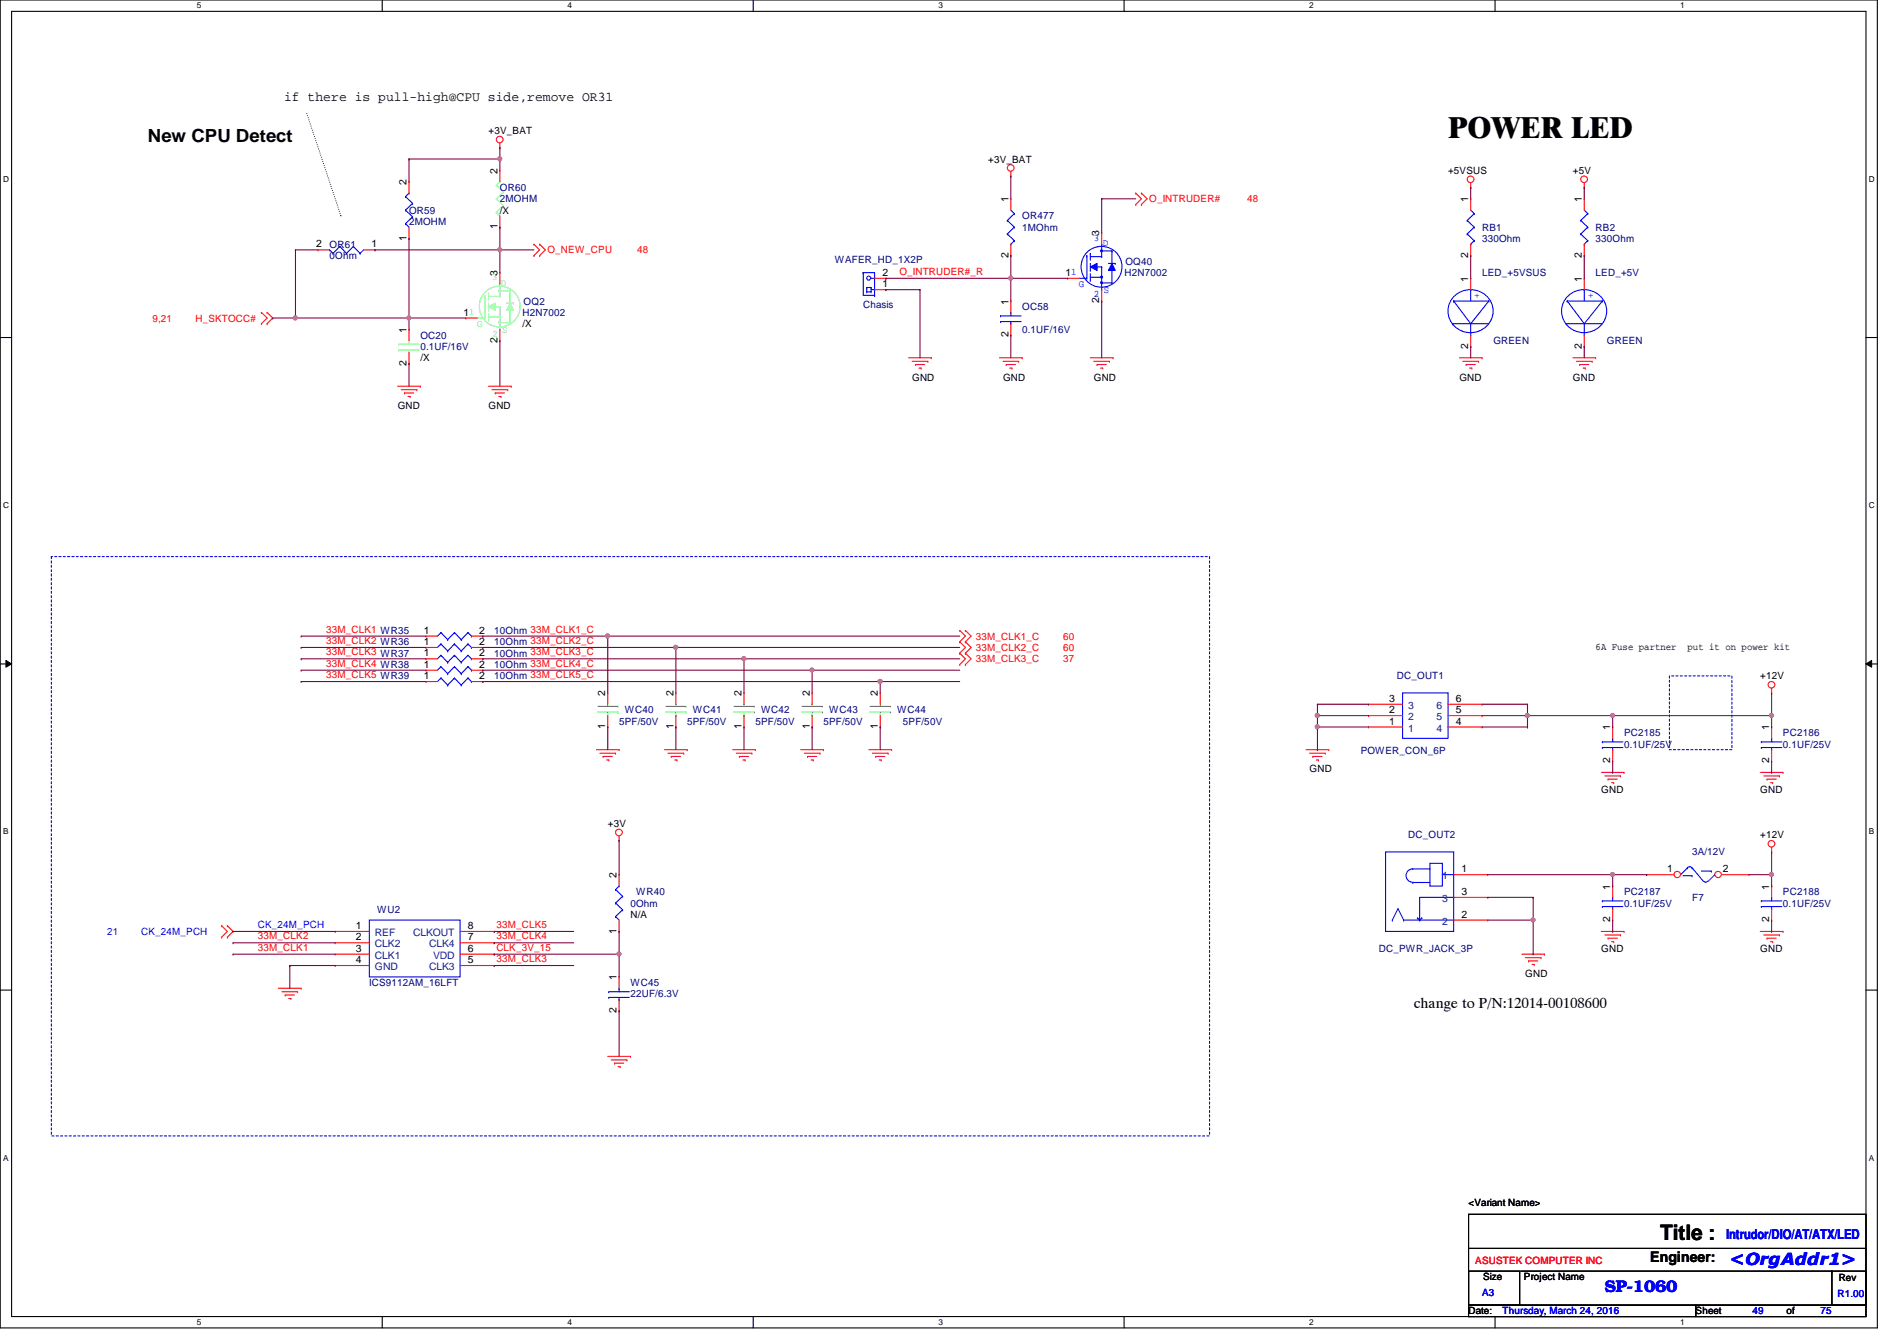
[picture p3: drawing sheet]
<svg xmlns="http://www.w3.org/2000/svg" width="297mm" height="210mm" viewBox="0 0 297 210" stroke-linecap="round" stroke-linejoin="round" font-family="sans-serif">
<path d="M0 0h294v207.9h-294zM1.8 1.8h290.4v204.3h-290.4z" fill="none" stroke="#000" stroke-width=".17"/>
<g fill="#fff">
<path d="M30.8 .2h.7v1.4h-.7z"/>
<path d="M30.8 206.2h.7v1.4h-.7z"/>
</g>
<path d="M59.9 0v1.8M59.9 206.1v1.8" fill="none" stroke="#000" stroke-width=".17"/>
<g fill="#fff">
<path d="M88.9 .2h.6v1.4h-.6z"/>
<path d="M88.9 206.2h.6v1.4h-.6z"/>
</g>
<path d="M117.9 0v1.8M117.9 206.1v1.8" fill="none" stroke="#000" stroke-width=".17"/>
<g fill="#fff">
<path d="M146.9 .2h.7v1.4h-.7z"/>
<path d="M146.9 206.2h.7v1.4h-.7z"/>
</g>
<path d="M176 0v1.8M176 206.1v1.8" fill="none" stroke="#000" stroke-width=".17"/>
<g fill="#fff">
<path d="M205 .2h.7v1.4h-.7z"/>
<path d="M205 206.2h.7v1.4h-.7z"/>
</g>
<path d="M234.1 0v1.8M234.1 206.1v1.8" fill="none" stroke="#000" stroke-width=".17"/>
<g fill="#fff">
<path d="M263.1 .2h.7v1.4h-.7z"/>
<path d="M263.1 206.2h.7v1.4h-.7z"/>
<path d="M.5 27.3h.9v1.4h-.9z"/>
<path d="M292.6 27.3h.9v1.4h-.9z"/>
<path d="M.5 78.4h.9v1.4h-.9z"/>
<path d="M292.6 78.4h.9v1.4h-.9z"/>
</g>
<path d="M0 52.8h1.8M292.2 52.8h1.8" fill="none" stroke="#000" stroke-width=".17"/>
<g fill="#fff">
<path d="M.5 129.5h.8v1.4h-.8z"/>
<path d="M292.6 129.5h.9v1.4h-.9z"/>
</g>
<path d="M0 103.9h1.8M292.2 103.9h1.8" fill="none" stroke="#000" stroke-width=".17"/>
<path d="M.9 103.4l.9 .5-.9 .5zM292.2 103.9l.9-.5v1z" fill="#000"/>
<path d="M.9 103.4l.9 .5-.9 .5zM292.2 103.9l.9-.5v1z" fill="none" stroke="#000" stroke-width=".16"/>
<g fill="#fff">
<path d="M.5 180.5h.8v1.4h-.8z"/>
<path d="M292.6 180.5h.9v1.4h-.9z"/>
</g>
<path d="M0 155h1.8M292.2 155h1.8M230 190.1h62.2v14.2h-62.2zM230 199h8v5.3h-8zM230 195.4h62.2M238.1 199h48.7M286.8 199h5.4v5.3h-5.4zM286.8 199h.1M292.2 195.4h.1M230 204.3h35.5v1.8h-35.5zM265.5 204.3h26.7v1.8h-26.7z" fill="none" stroke="#000" stroke-width=".17"/>
<path d="M48 17.8l5.4 16M53.4 33.8h.1" fill="none" stroke="#000" stroke-width=".17" stroke-dasharray="0 .3"/>
<path d="M8 87.1h181.4v90.7h-181.4zM261.4 105.8h9.8v11.5h-9.8z" fill="none" stroke="#00f" stroke-width=".17" stroke-dasharray=".3 .3"/>
<g fill="none" stroke="#f00" stroke-width=".17">
<path d="M49.8 39.1h.1M49.8 39.1h1.8M56.9 39.1h1.8M58.7 39.1h.1M78.3 23.1h.1M78.3 22.4v.7M83.6 38.2h.1M83.6 38.2l.9 .9-.9 .9M84.5 38.2h.1M84.5 38.2l.9 .9-.9 .9M158.3 27.6h.1M158.3 26.8v.8"/>
<path d="M177.8 32h.1M177.8 30.2h.1M177.8 30.2l.9 .9-.9 .9M178.7 32h.1M178.7 30.2h.1M178.7 30.2l.9 .9-.9 .9M230.3 29.3h.1M230.3 28.6v.7M248.1 29.3h.1M248.1 28.6v.7M40.9 48.9h.1M40.9 50.7h.1"/>
<path d="M40.9 48.9l.9 .9-.9 .9M41.8 50.7h.1M41.8 48.9h.1M41.8 48.9l.9 .9-.9 .9M83.6 40h.1M84.5 40h.1M142.3 56h3.5M142.8 56.6h2.5M143.3 57.1h.1M143.3 57.1h1.5M143.9 57.6h.3M144.2 57.6h.1"/>
<path d="M145.3 56.6h.1M145.8 56h.1M156.5 56h3.6M157.1 56.6h2.4M157.6 57.1h.1M157.6 57.1h1.4M158.1 57.6h.4M158.5 57.6h.1M159.5 56.6h.1M160.1 56h.1M170.7 56h3.6M171.3 56.6h2.4"/>
<path d="M171.8 57.1h.1M171.8 57.1h1.4M172.3 57.6h.4M172.7 57.6h.1M173.7 56.6h.1M174.3 56h.1M228.5 56h3.6M229.1 56.6h2.4M229.6 57.1h.1M229.6 57.1h1.4M230.1 57.6h.4M230.3 43.6h.1"/>
<path d="M230.3 54.2h.1M230.3 43.6v1.7M230.3 52.5v1.7M230.5 57.6h.1M231.5 56.6h.1M232.1 56h.1M246.3 56h3.5M246.8 56.6h2.5M247.4 57.1h.1M247.4 57.1h1.4M247.9 57.6h.3M248.2 57.6h.1"/>
<path d="M249.3 56.6h.1M249.8 56h.1M62.3 60.5h3.5M62.8 61h2.5M63.3 61.5h.1M63.3 61.5h1.5M63.9 62.1h.3M64.2 62.1h.1M65.3 61h.1M65.8 60.5h.1M76.5 60.5h3.5M77 61h2.5"/>
<path d="M77.6 61.5h.1M77.6 61.5h1.4M78.1 62.1h.3M78.4 62.1h.1M79.5 61h.1M80 60.5h.1M66.7 99.6h.1M66.7 99.6h1.8M73.8 99.6h1.8M75.6 99.6h.1M150.3 98.7h.1M150.3 98.7l.9 .9-.9 .9"/>
<path d="M151.2 98.7h.1M151.2 98.7l.9 .9-.9 .9M66.7 106.7h.1M66.7 106.7h1.8M73.8 106.7h1.8M75.6 106.7h.1M93.4 117.3h3.5M93.9 117.9h2.5M94.4 118.4h.1M94.4 118.4h1.5M95 119h.3M95.3 119h.1"/>
<path d="M96.4 117.9h.1M96.9 117.3h.1M104.1 117.3h3.5M104.6 117.9h2.5M105.1 118.4h.1M105.1 118.4h1.4M105.7 119h.3M105.8 113.8h.1M105.8 108.5h.1M105.8 108.5v1.7M105.8 112v1.8M106 119h.1"/>
<path d="M107.1 117.9h.1M107.6 117.3h.1M114.7 117.3h3.6M115.3 117.9h2.4M115.8 118.4h.1M115.8 118.4h1.4M116.3 119h.4M116.7 119h.1M117.7 117.9h.1M118.3 117.3h.1M125.4 117.3h3.5M125.9 117.9h2.5"/>
<path d="M126.4 118.4h.1M126.4 118.4h1.5M127 119h.3M127.3 119h.1M128.4 117.9h.1M128.9 117.3h.1M136.1 117.3h3.5M136.6 117.9h2.5M137.1 118.4h.1M137.1 118.4h1.5M137.7 119h.3M138 119h.1"/>
<path d="M139.1 117.9h.1M139.6 117.3h.1M150.3 102.2h.1M150.3 104h.1M150.3 100.5h.1M150.3 102.2l.9 .9-.9 .9M150.3 100.5l.9 .8-.9 .9M151.2 102.2h.1M151.2 104h.1M151.2 100.5h.1M151.2 102.2l.9 .9-.9 .9M151.2 100.5l.9 .8-.9 .9"/>
<path d="M204.5 117.3h3.6M205.1 117.9h2.4M205.6 118.4h.1M205.6 118.4h1.4M206.1 119h.4M206.5 119h.1M207.5 117.9h.1M208.1 117.3h.1M277.4 108.5h.1M277.4 107.7v.8M96.9 131.6h.1M96.9 130.9v.7"/>
<path d="M250.7 120.9h3.6M251.3 121.5h2.4M251.8 122h.1M251.8 122h1.4M252.3 122.5h.4M252.7 122.5h.1M253.7 121.5h.1M254.3 120.9h.1M275.6 120.9h3.6M276.2 121.5h2.4M276.7 122h.1M276.7 122h1.4"/>
<path d="M277.2 122.5h.4M277.4 133.3h.1M277.4 132.6v.7M277.6 122.5h.1M278.6 121.5h.1M279.2 120.9h.1M34.7 146.7h.1M34.7 144.9h.1M34.7 144.9l.9 .9-.9 .9M35.6 144.9h.1M35.6 146.7h.1M35.6 144.9l.9 .9-.9 .9"/>
<path d="M43.6 154.7h3.6M44.2 155.2h2.4M44.7 155.7h.1M44.7 155.7h1.4M45.2 156.3h.3M45.5 156.3h.1M46.6 155.2h.1M47.2 154.7h.1M238.3 149.4h3.5M238.8 149.9h2.5M239.3 150.4h.1M239.3 150.4h1.5"/>
<path d="M239.9 151h.3M240.2 151h.1M241.3 149.9h.1M241.8 149.4h.1M250.7 145.8h3.6M251.3 146.3h2.4M251.8 146.9h.1M251.8 146.9h1.4M252.3 147.4h.4M252.7 147.4h.1M253.7 146.3h.1M254.3 145.8h.1"/>
<path d="M275.6 145.8h3.6M276.2 146.3h2.4M276.7 146.9h.1M276.7 146.9h1.4M277.2 147.4h.4M277.6 147.4h.1M278.6 146.3h.1M279.2 145.8h.1M95.2 165.4h3.5M95.7 165.9h2.5M96.2 166.4h.1M96.2 166.4h1.5"/>
<path d="M96.8 167h.3M97.1 167h.1M98.2 165.9h.1M98.7 165.4h.1"/>
<circle cx="78.3" cy="21.8" r=".52"/>
<circle cx="158.3" cy="26.3" r=".52"/>
<circle cx="230.3" cy="28.1" r=".52"/>
<circle cx="248.1" cy="28.1" r=".52"/>
<circle cx="277.4" cy="107.2" r=".52"/>
<circle cx="96.9" cy="130.3" r=".52"/>
<circle cx="277.4" cy="132.1" r=".52"/>
</g>
<path d="M104.2 111.5h3.2M104.2 110.6h3.2M105.8 112h.1M105.8 110.2h.1M105.8 110.2v.4M105.8 111.5v.5M107.4 111.5h.1M107.4 110.6h.1" fill="none" stroke="#00ff40" stroke-width=".17"/>
<g fill="none" stroke="#00f" stroke-width=".17">
<path d="M51.6 39.1h.1M51.6 39.1l.6 .6M52.2 39.7h.1M53.2 38.6h.1M53.2 38.6l1.1 1.1M53.2 38.6l-1 1.1M54.3 39.7h.1M55.3 38.6h.1M55.3 38.6l1.1 1.1M55.3 38.6l-1 1.1M56.4 39.7h.1M56.9 39.1l-.5 .6"/>
<path d="M227.5 50.7h.1M227.5 50.7h5.6M227.6 47.1h.1M227.6 47.1h5.5M227.6 47.1l2.7 3.6M227.8 46.3a3.5 3.5 0 0 1 4.3-.5 3.5 3.5 0 0 1 1.4 4.2 3.5 3.5 0 0 1-4.5 1.9 3.5 3.5 0 0 1-2-4.5zM230.3 52.5h.1M230.3 45.3h.1M230.3 45.3v1.8M230.3 50.7v1.8M233.1 47.1h.1M233.1 47.1l-2.8 3.6"/>
<path d="M69 99h.1M69 99l1.1 1.1M69 99l-.5 .6M71.2 99h.1M71.2 99l1 1.1M71.2 99l-1.1 1.1M73.3 99h.1M73.3 99l.5 .6M73.3 99l-1.1 1.1M73.8 99.6h.1M69 106.1h.1M69 106.1l1.1 1.1"/>
<path d="M69 106.1l-.5 .6M70.1 107.2h.1M70.1 100.1h.1M71.2 106.1h.1M71.2 106.1l1 1.1M71.2 106.1l-1.1 1.1M72.2 107.2h.1M72.2 100.1h.1M73.3 106.1h.1M73.3 106.1l.5 .6M73.3 106.1l-1.1 1.1M73.8 106.7h.1"/>
</g>
<g fill="none" stroke="#80ff80" stroke-width=".17">
<path d="M74.7 49.8h1.2M75.9 49.8h.1M75.9 46.2h.1M75.9 46.2v3.6M76.5 48.6h.1M76.5 45.9h.1M76.5 50.1h.1M76.5 45.9v1M76.5 47.5v1.1M76.5 49.1v1M76.5 46.4h1.8M76.5 49.6h1.8"/>
<path d="M76.5 48h1.8M78.3 46.4h.1M78.3 44.4h.1M78.3 49.6h.1M78.3 51.6h.1M78.3 48h.1M78.3 50.5h.1M78.3 44.4v2M78.3 48v3.6M78.3 45.5h1.6M78.3 50.5h1.6M79.3 47.5h1.1"/>
<path d="M79.9 45.5h.1M79.9 50.5h.1M79.9 45.5v5M80.4 47.5h.1"/>
<circle cx="78.2" cy="48" r="3.2"/>
</g>
<path d="M78.1 45.4h.2v.2h-.2z" fill-rule="evenodd" fill="#80ff80"/>
<path d="M78.1 45.4h.2v.2h-.2z" fill="none" stroke="#80ff80" stroke-width=".17"/>
<path d="M78.1 49.5h.2v.2h-.2z" fill-rule="evenodd" fill="#80ff80"/>
<path d="M78.1 49.5h.2v.2h-.2z" fill="none" stroke="#80ff80" stroke-width=".17"/>
<path d="M78.1 50.4h.2v.2h-.2z" fill-rule="evenodd" fill="#80ff80"/>
<path d="M78.1 50.4h.2v.2h-.2z" fill="none" stroke="#80ff80" stroke-width=".17"/>
<path d="M79.9 47.5l.5 1.1h-1.1z" fill-rule="evenodd" fill="#80ff80"/>
<path d="M79.9 47.5l.5 1.1h-1.1z" fill="none" stroke="#80ff80" stroke-width=".17"/>
<path d="M76.5 48l1.1-.5v1.1z" fill-rule="evenodd" fill="#80ff80"/>
<g fill="none" stroke="#80ff80" stroke-width=".17">
<path d="M77.7 29h.1M77.7 33.2h.1M77.7 31.1h.1M77.7 29l1.1 1.1M77.7 33.2l.6 .6M77.7 31.1l1.1 1.1M78.3 28.4h.1M78.3 28.4l-.6 .6M78.8 30.1h.1M78.8 32.2h.1M78.8 30.1l-1.1 1M78.8 32.2l-1.1 1"/>
<path d="M76.5 48l1.1-.5v1.1z"/>
</g>
<g fill="none" stroke="#f00" stroke-width=".17">
<path d="M78.3 35.6h.1M78.3 26.7h.1M78.3 26.7v1.7M78.3 33.8v1.8M158.3 31.1h.1M158.3 31.1v1.8M158.3 38.2v1.8M72.9 49.8h.1M72.9 49.8h1.8M78.3 42.7h.1M78.3 53.3h.1M78.3 42.7v1.7"/>
<path d="M78.3 51.6v1.7M136.9 43.6h1.8M136.9 45.3h1.8M138.7 43.6h.1M138.7 45.3h.1M158.3 47.1h.1M158.3 52.5h.1M158.3 40h.1M158.3 47.1v1.8M158.3 50.7v1.8M66.7 104.9h.1M66.7 103.1h.1"/>
<path d="M66.7 104.9h1.8M66.7 103.1h1.8M73.8 104.9h1.8M73.8 103.1h1.8M75.6 104.9h.1M75.6 103.1h.1M95.2 113.8h.1M95.2 108.5h.1M95.2 108.5v1.7M95.2 112v1.8M127.2 113.8h.1M127.2 108.5h.1"/>
<path d="M127.2 108.5v1.7M127.2 112v1.8M137.8 113.8h.1M137.8 108.5h.1M137.8 108.5v1.7M137.8 112v1.8M227.6 136.9h5.4M233 136.9h.1M252.5 138.7h.1M252.5 138.7v1.8M227.6 144h5.4M227.6 140.5h5.4"/>
<path d="M233 144h.1M233 140.5h.1M252.5 144h.1M252.5 142.2v1.8"/>
</g>
<g fill="none" stroke="#00ff40" stroke-width=".17">
<path d="M93.6 111.5h3.2M93.6 110.6h3.2M95.2 112h.1M95.2 110.2h.1M95.2 110.2v.4M95.2 111.5v.5M96.8 111.5h.1M96.8 110.6h.1M125.6 111.5h3.2M125.6 110.6h3.2M127.2 112h.1M127.2 110.2h.1"/>
<path d="M127.2 110.2v.4M127.2 111.5v.5M128.8 111.5h.1M128.8 110.6h.1M136.2 111.5h3.2M136.2 110.6h3.2M137.8 112h.1M137.8 110.2h.1M137.8 110.2v.4M137.8 111.5v.5M139.4 111.5h.1M139.4 110.6h.1"/>
</g>
<g fill="none" stroke="#00f" stroke-width=".17">
<path d="M157.7 36.6h.1M157.7 34.5h.1M157.7 36.6l1.1 1.1M157.7 34.5l1.1 1.1M158.3 38.2h.1M158.3 32.9l.5 .5M158.8 37.7h.1M158.8 33.4h.1M158.8 35.6h.1M158.8 37.7l-.5 .5M158.8 35.6l-1.1 1M158.8 33.4l-1.1 1.1"/>
<path d="M135.2 42.7h.1M135.2 42.7v3.5h1.7M135.2 42.7h1.7v3.5M135.7 45h.1M135.7 45.7h.1M135.7 45.7h.7M135.7 45h.7M135.7 45v.7M136.4 45.7h.1M136.4 45h.1M136.4 45.3h.5M136.4 45v.7"/>
<path d="M136.4 43.6h.5M136.9 46.2h.1M136.9 45.3h.1M136.9 43.6h.1M156.7 49.4h.1M156.7 50.3h.1M156.7 49.4h3.2M156.7 50.3h3.2M158.3 48.9h.1M158.3 50.7h.1M158.3 48.9v.5M158.3 50.3v.4"/>
<path d="M69 104.4h.1M69 102.6h.1M69 104.4l1.1 1.1M69 104.4l-.5 .5M69 102.6l1.1 1.1M69 102.6l-.5 .5M70.1 105.5h.1M70.1 103.7h.1M71.2 104.4h.1M71.2 102.6h.1M71.2 104.4l1 1.1M71.2 104.4l-1.1 1.1"/>
<path d="M71.2 102.6l1 1.1M71.2 102.6l-1.1 1.1M72.2 105.5h.1M72.2 103.7h.1M73.3 104.4h.1M73.3 102.6h.1M73.3 104.4l.5 .5M73.3 104.4l-1.1 1.1M73.3 102.6l.5 .5M73.3 102.6l-1.1 1.1M73.8 104.9h.1M73.8 103.1h.1"/>
<path d="M217 133.3h10.6v12.5h-10.6zM221.1 136h2.8M221.2 136a1.04 1.04 0 0 0-1 1.1 1.04 1.04 0 0 0 1 1M221.2 138.1h.1M221.2 138.1h2.7M223.9 135.1h1.9v3.6h-1.9zM223.9 136h.1M225.8 136.9h1.8M227.6 136.9h.1M263.5 137.1h1.5M264.2 135.8l.4-.1 .3 .1M264.2 135.8h.1"/>
<path d="M264.2 135.8l-1 1.1M265 135.8h.1M265 137.1h.1M265 135.8l1.7 2.2M266.4 136.4h1.6M266.8 137.9a.34 .34 0 0 0 .6 0M268 136.4h.1M268.5 136.9h.1M268.5 136.9l-1 1.1M218 144h.1M218 144l.9-1.8 .9 1.8M219.8 144h.1"/>
<path d="M219.8 144h7.8M222 143.7h.1M222 143.7l.3 .3M222.3 144h.1M222.6 143.7h.1M222.6 143.7l-.3 .3M227.6 144h.1M227.6 140.5h.1M227.6 140.5h-5.3v3.5M250.9 141h.1M250.9 141.9h.1M250.9 141h3.2"/>
<path d="M250.9 141.9h3.2M252.5 140.5h.1M252.5 142.2h.1M252.5 140.5v.5M252.5 141.9v.3"/>
<circle cx="136" cy="43.5" r=".32"/>
</g>
<circle cx="262.6" cy="136.9" r=".5" fill="#fff"/>
<g fill="none" stroke="#f00" stroke-width=".17">
<path d="M257.8 136.9h.1M257.8 136.9h4.3"/>
<circle cx="262.6" cy="136.9" r=".5"/>
</g>
<circle cx="269" cy="136.9" r=".5" fill="#fff"/>
<g fill="none" stroke="#f00" stroke-width=".17">
<path d="M66.7 101.3h.1M66.7 101.3h1.8M73.8 101.3h1.8M75.6 101.3h.1M116.5 113.8h.1M116.5 108.5h.1M116.5 108.5v1.7M116.5 112v1.8M214.3 113.8h.1M214.3 112h.1M214.3 110.2h.1M214.3 113.8h5.3"/>
<path d="M214.3 112h5.3M214.3 110.2h5.3M226.7 113.8h5.4M226.7 112h5.4M226.7 110.2h5.4M232.1 110.2h.1M232.1 112h.1M232.1 113.8h.1M269.6 136.9h4.3M273.9 136.9h.1"/>
<circle cx="269" cy="136.9" r=".5"/>
</g>
<path d="M114.9 111.5h3.2M114.9 110.6h3.2M116.5 112h.1M116.5 110.2h.1M116.5 110.2v.4M116.5 111.5v.5M118.1 111.5h.1M118.1 110.6h.1" fill="none" stroke="#00ff40" stroke-width=".17"/>
<g fill="none" stroke="#00f" stroke-width=".17">
<path d="M170.7 39.7h.1M170.7 39.7v1M172.5 38.2h.1M172.5 38.2v2M172.5 39.3h1.6M174.1 39.3h.1M174.1 39.3v5M168.9 43.6h1.3M170.2 43.6h.1M170.2 40h.1M170.2 40v3.6M170.7 42.3h.1"/>
<path d="M170.7 43.9h.1M170.7 41.2v1.1M170.7 42.8v1.1M170.7 40.2h1.8M170.7 43.4h1.8M170.7 41.8h1.8M172.5 40.2h.1M172.5 43.4h.1M172.5 45.3h.1M172.5 41.8h.1M172.5 44.3h.1M172.5 41.8v3.5"/>
<path d="M172.5 44.3h1.6M173.6 41.2h1M174.1 44.3h.1M174.6 41.2h.1M69 100.8h.1M69 100.8l1.1 1.1M69 100.8l-.5 .5M70.1 101.9h.1M71.2 100.8h.1M71.2 100.8l1 1.1M71.2 100.8l-1.1 1.1M72.2 101.9h.1"/>
<path d="M73.3 100.8h.1M73.3 100.8l.5 .5M73.3 100.8l-1.1 1.1M73.8 101.3h.1M219.6 108.5h7.1v7.1h-7.1z"/>
<circle cx="172.5" cy="41.8" r="3.2"/>
</g>
<path d="M172.4 39.1h.2v.3h-.2z" fill-rule="evenodd" fill="#00f"/>
<path d="M172.4 39.1h.2v.3h-.2z" fill="none" stroke="#00f" stroke-width=".17"/>
<path d="M172.4 43.3h.2v.2h-.2z" fill-rule="evenodd" fill="#00f"/>
<path d="M172.4 43.3h.2v.2h-.2z" fill="none" stroke="#00f" stroke-width=".17"/>
<path d="M172.4 44.1h.2v.3h-.2z" fill-rule="evenodd" fill="#00f"/>
<path d="M172.4 44.1h.2v.3h-.2z" fill="none" stroke="#00f" stroke-width=".17"/>
<path d="M174.1 41.2l.5 1.1h-1z" fill-rule="evenodd" fill="#00f"/>
<path d="M174.1 41.2l.5 1.1h-1z" fill="none" stroke="#00f" stroke-width=".17"/>
<path d="M170.7 41.8l1.1-.6v1.1z" fill-rule="evenodd" fill="#00f"/>
<g fill="none" stroke="#00f" stroke-width=".17">
<path d="M63.5 30.8h.1M63.5 35h.1M63.5 32.9h.1M63.5 30.8l1.1 1M63.5 35l.5 .6M63.5 32.9l1.1 1.1M64 30.2h.1M64 30.2l-.5 .6M64.6 31.8h.1M64.6 34h.1M64.6 31.8l-1.1 1.1M64.6 34l-1.1 1"/>
<path d="M229.7 36.6h.1M229.7 34.5h.1M229.7 36.6l1.1 1.1M229.7 34.5l1.1 1.1M230.3 38.2h.1M230.3 32.9l.5 .5M230.8 37.7h.1M230.8 33.4h.1M230.8 35.6h.1M230.8 37.7l-.5 .5M230.8 35.6l-1.1 1M230.8 33.4l-1.1 1.1"/>
<path d="M247.5 36.6h.1M247.5 34.5h.1M247.5 36.6l1.1 1.1M247.5 34.5l1.1 1.1M248.1 38.2h.1M248.1 32.9l.5 .5M248.6 37.7h.1M248.6 33.4h.1M248.6 35.6h.1M248.6 37.7l-.5 .5M248.6 35.6l-1.1 1M248.6 33.4l-1.1 1.1"/>
<path d="M170.7 41.8l1.1-.6v1.1zM245.2 50.7h.1M245.2 50.7h5.7M245.4 47.1h.1M245.4 47.1h5.5M245.4 47.1l2.7 3.6M245.5 46.3a3.5 3.5 0 0 1 4.4-.5 3.5 3.5 0 0 1 1.4 4.2 3.5 3.5 0 0 1-4.5 1.9 3.5 3.5 0 0 1-2-4.5zM248.1 52.5h.1M248.1 45.3h.1M248.1 45.3v1.8M248.1 50.7v1.8M250.9 47.1h.1"/>
<path d="M250.9 47.1l-2.8 3.6M250.9 116.1h.1M250.9 117h.1M250.9 116.1h3.2M250.9 117h3.2M252.5 115.6h.1M252.5 117.3h.1M252.5 115.6v.5M252.5 117v.3M275.8 116.1h.1M275.8 117h.1M275.8 116.1h3.2"/>
<path d="M275.8 117h3.2M277.4 115.6h.1M277.4 117.3h.1M277.4 115.6v.5M277.4 117v.3M96.4 139.2h.1M96.4 139.2l1.1 1.1M96.9 138.7h.1M96.9 138.7l-.5 .5M57.8 144h14.2v8.9h-14.2zM95.3 155.2h.1M95.3 156.1h.1"/>
<path d="M95.3 155.2h3.2M95.3 156.1h3.2M96.4 143.5h.1M96.4 141.4h.1M96.4 143.5l.5 .5M96.4 141.4l1.1 1M96.9 154.7h.1M96.9 156.5h.1M96.9 154.7v.5M96.9 156.1v.4M97.5 140.3h.1M97.5 142.4h.1"/>
<path d="M97.5 140.3l-1.1 1.1M97.5 142.4l-1.1 1.1M275.8 141h.1M275.8 141.9h.1M275.8 141h3.2M275.8 141.9h3.2M277.4 140.5h.1M277.4 142.2h.1M277.4 140.5v.5M277.4 141.9v.3"/>
</g>
<g fill="none" stroke="#f00" stroke-width=".17">
<path d="M64 37.3h.1M64 28.4h.1M64 28.4v1.8M64 35.6v1.7M172.5 36.4h.1M172.5 36.4v1.8M230.3 31.1h.1M230.3 31.1v1.8M230.3 38.2v1.8M248.1 31.1h.1M248.1 31.1v1.8M248.1 38.2v1.8"/>
<path d="M64 51.6h.1M64 56.9h.1M64 51.6v1.7M64 55.1v1.8M167.2 43.6h.1M167.2 43.6h1.7M172.5 47.1h.1M172.5 45.3v1.8M230.3 40h.1M248.1 40h.1M248.1 43.6h.1M248.1 54.2h.1"/>
<path d="M248.1 43.6v1.7M248.1 52.5v1.7M252.5 113.8h.1M252.5 119.1h.1M252.5 113.8v1.8M252.5 117.3v1.8M277.4 113.8h.1M277.4 119.1h.1M277.4 113.8v1.8M277.4 117.3v1.8M96.9 136.9h.1M96.9 136.9v1.8"/>
<path d="M277.4 138.7h.1M277.4 138.7v1.8M52.5 145.8h.1M52.5 147.6h.1M52.5 149.4h.1M52.5 151.1h.1M52.5 145.8h5.3M52.5 147.6h5.3M52.5 149.4h5.3M52.5 151.1h5.3M72 145.8h5.4M72 147.6h5.4"/>
<path d="M72 149.4h5.4M72 151.1h5.4M77.4 145.8h.1M77.4 147.6h.1M77.4 149.4h.1M77.4 151.1h.1M96.9 145.8h.1M96.9 152.9h.1M96.9 158.2h.1M96.9 144v1.8M96.9 152.9v1.8M96.9 156.5v1.7"/>
<path d="M277.4 144h.1M277.4 142.2v1.8"/>
</g>
<path d="M62.4 53.9h.1M62.4 54.8h.1M62.4 53.9h3.3M62.4 54.8h3.3M64 53.3h.1M64 55.1h.1M64 53.3v.6M64 54.8v.3" fill="none" stroke="#80ff80" stroke-width=".17"/>
<g fill="none" stroke="#800040" stroke-width=".17">
<path d="M64 24.9h.1M64 24.9h14.3M78.3 35.6h.1M78.3 39.1h.1M78.3 35.6v7.1M78.3 39.1h5.3M64 56.9h.1M64 49.8h.1M64 49.8v1.8M64 56.9v3.6M64 49.8h8.9M78.3 53.3h.1"/>
<path d="M78.3 53.3v7.2"/>
</g>
<circle cx="78.2" cy="24.9" r=".32" fill="#f0f"/>
<circle cx="78.2" cy="24.9" r=".32" fill="none" stroke="#f0f" stroke-width=".17"/>
<path d="M58.7 39.1h.1M58.7 39.1h19.6M64 24.9h.1M64 24.9v3.5M78.3 23.1h.1M78.3 23.1v1.8M46.3 49.8h.1M46.3 49.8h17.7" fill="none" stroke="#800040" stroke-width=".17"/>
<circle cx="78.2" cy="39.1" r=".32" fill="#f0f"/>
<circle cx="78.2" cy="39.1" r=".32" fill="none" stroke="#f0f" stroke-width=".17"/>
<path d="M46.3 39.1h.1M46.3 39.1h3.5M46.3 39.1v10.7M78.3 24.9h.1M78.3 24.9v1.8" fill="none" stroke="#800040" stroke-width=".17"/>
<circle cx="46.2" cy="49.8" r=".32" fill="#f0f"/>
<circle cx="46.2" cy="49.8" r=".32" fill="none" stroke="#f0f" stroke-width=".17"/>
<path d="M64 37.3h.1M64 37.3v12.5" fill="none" stroke="#800040" stroke-width=".17"/>
<circle cx="64" cy="49.8" r=".32" fill="#f0f"/>
<circle cx="64" cy="49.8" r=".32" fill="none" stroke="#f0f" stroke-width=".17"/>
<g fill="none" stroke="#800040" stroke-width=".17">
<path d="M230.3 29.3h.1M230.3 29.3v1.8M248.1 29.3h.1M248.1 29.3v1.8M42.7 49.8h.1M42.7 49.8h3.6M230.3 40h.1M230.3 54.2h.1M230.3 40v3.6M230.3 54.2v1.8M248.1 40h.1M248.1 54.2h.1"/>
<path d="M248.1 40v3.6M248.1 54.2v1.8M36.5 149.4h.1M36.5 147.6h.1M36.5 149.4h16M36.5 147.6h16M45.4 151.1h.1M45.4 151.1h7.1M77.4 149.4h.1M77.4 149.4h19.5"/>
</g>
<circle cx="96.9" cy="149.3" r=".32" fill="#f0f"/>
<circle cx="96.9" cy="149.3" r=".32" fill="none" stroke="#f0f" stroke-width=".17"/>
<g fill="none" stroke="#800040" stroke-width=".17">
<path d="M47.2 104.9h.1M47.2 103.1h.1M47.2 104.9h19.5M47.2 103.1h19.5M75.6 104.9h.1M75.6 104.9h74.7M127.2 104.9h.1M127.2 104.9v3.6M77.4 151.1h.1M77.4 145.8h.1M77.4 147.6h.1M77.4 151.1h12.4"/>
<path d="M77.4 145.8h12.4M77.4 147.6h12.4"/>
</g>
<circle cx="127.1" cy="104.9" r=".32" fill="#f0f"/>
<circle cx="127.1" cy="104.9" r=".32" fill="none" stroke="#f0f" stroke-width=".17"/>
<g fill="none" stroke="#800040" stroke-width=".17">
<path d="M75.6 106.7h.1M75.6 106.7h74.7M127.2 113.8h.1M127.2 113.8v3.5M137.8 106.7h.1M137.8 106.7v1.8M96.9 131.6h.1M96.9 131.6v5.3M96.9 158.2h.1M96.9 149.4h.1M96.9 145.8h.1M96.9 145.8v7.1"/>
<path d="M96.9 158.2v7.2"/>
</g>
<circle cx="137.8" cy="106.7" r=".32" fill="#f0f"/>
<circle cx="137.8" cy="106.7" r=".32" fill="none" stroke="#f0f" stroke-width=".17"/>
<path d="M47.2 106.7h.1M47.2 106.7h19.5M116.5 103.1h.1M116.5 103.1v5.4" fill="none" stroke="#800040" stroke-width=".17"/>
<circle cx="116.5" cy="103.1" r=".32" fill="#f0f"/>
<circle cx="116.5" cy="103.1" r=".32" fill="none" stroke="#f0f" stroke-width=".17"/>
<path d="M95.2 99.6h.1M95.2 99.6v8.9M105.8 101.3h.1M105.8 101.3h44.5" fill="none" stroke="#800040" stroke-width=".17"/>
<circle cx="105.8" cy="101.3" r=".32" fill="#f0f"/>
<circle cx="105.8" cy="101.3" r=".32" fill="none" stroke="#f0f" stroke-width=".17"/>
<path d="M95.2 99.6h.1M95.2 99.6h55.1M95.2 113.8h.1M95.2 113.8v3.5M105.8 113.8h.1M105.8 101.3h.1M105.8 101.3v7.2M105.8 113.8v3.5M116.5 103.1h.1M116.5 113.8h.1M116.5 103.1h33.8M116.5 113.8v3.5" fill="none" stroke="#800040" stroke-width=".17"/>
<circle cx="95.1" cy="99.5" r=".32" fill="#f0f"/>
<circle cx="95.1" cy="99.5" r=".32" fill="none" stroke="#f0f" stroke-width=".17"/>
<g fill="none" stroke="#800040" stroke-width=".17">
<path d="M47.2 99.6h.1M47.2 99.6h19.5M75.6 99.6h.1M75.6 99.6h19.6M47.2 101.3h.1M47.2 101.3h19.5M75.6 101.3h.1M75.6 103.1h.1M75.6 101.3h30.2M75.6 103.1h40.9M137.8 113.8h.1M137.8 113.8v3.5"/>
<path d="M206.3 113.8h.1M206.3 112v1.8M252.5 119.1v1.8M252.5 120.9h.1M36.5 145.8h.1M36.5 145.8h16M45.4 151.1h.1M45.4 151.1v3.6"/>
</g>
<circle cx="206.3" cy="112" r=".32" fill="#f0f"/>
<circle cx="206.3" cy="112" r=".32" fill="none" stroke="#f0f" stroke-width=".17"/>
<circle cx="206.3" cy="113.8" r=".32" fill="#f0f"/>
<circle cx="206.3" cy="113.8" r=".32" fill="none" stroke="#f0f" stroke-width=".17"/>
<g fill="none" stroke="#800040" stroke-width=".17">
<path d="M206.3 112h.1M206.3 112h8M232.1 112h7.1M239.2 112h.1M277.4 112h.1M277.4 108.5v3.5M277.4 119.1v1.8M273.9 136.9h3.5M277.4 120.9h.1M277.4 136.9h.1M277.4 133.3v3.6M277.4 145.8h.1"/>
<path d="M277.4 144v1.8"/>
</g>
<circle cx="277.4" cy="136.9" r=".32" fill="#f0f"/>
<circle cx="277.4" cy="136.9" r=".32" fill="none" stroke="#f0f" stroke-width=".17"/>
<g fill="none" stroke="#800040" stroke-width=".17">
<path d="M232.1 110.2h7.1M239.2 110.2h.1M239.2 113.8h.1M252.5 113.8h.1M252.5 112h.1M252.5 112v1.8M252.5 112h-13.3v1.8M252.5 138.7h.1M257.8 136.9h.1M257.8 136.9h-5.3v1.8M277.4 138.7h.1M277.4 136.9v1.8"/>
<path d="M252.5 145.8h.1M252.5 144v1.8"/>
</g>
<circle cx="239.2" cy="112" r=".32" fill="#f0f"/>
<circle cx="239.2" cy="112" r=".32" fill="none" stroke="#f0f" stroke-width=".17"/>
<path d="M138.7 45.3h.1M138.7 43.6h.1M138.7 45.3h5.4M138.7 43.6h19.6" fill="none" stroke="#800040" stroke-width=".17"/>
<circle cx="158.3" cy="43.5" r=".32" fill="#f0f"/>
<circle cx="158.3" cy="43.5" r=".32" fill="none" stroke="#f0f" stroke-width=".17"/>
<g fill="none" stroke="#800040" stroke-width=".17">
<path d="M158.3 27.6h.1M158.3 27.6v3.5M172.5 31.1h.1M172.5 31.1v5.3M172.5 31.1h5.3M144.1 45.3h.1M144.1 45.3v10.7M158.3 43.6h.1M158.3 52.5h.1M158.3 40h.1M158.3 43.6h8.9M158.3 40v7.1"/>
<path d="M158.3 52.5v3.5M172.5 47.1h.1M172.5 47.1v8.9M206.3 110.2h.1M206.3 112h.1M206.3 113.8h.1M206.3 117.3h.1M206.3 113.8h8M206.3 110.2h8M206.3 110.2v1.8M206.3 113.8v3.5M232.1 113.8h7.1"/>
<path d="M239.2 110.2h.1M239.2 113.8h.1M239.2 110.2v1.8M233 136.9h19.5M252.5 136.9h.1"/>
</g>
<circle cx="252.5" cy="136.9" r=".32" fill="#f0f"/>
<circle cx="252.5" cy="136.9" r=".32" fill="none" stroke="#f0f" stroke-width=".17"/>
<path d="M252.5 112h24.9M277.4 112h.1M233 140.5h7.1M240.1 140.5h.1M240.1 144h.1M240.1 140.5v3.5" fill="none" stroke="#800040" stroke-width=".17"/>
<circle cx="252.5" cy="112" r=".32" fill="#f0f"/>
<circle cx="252.5" cy="112" r=".32" fill="none" stroke="#f0f" stroke-width=".17"/>
<circle cx="277.4" cy="112" r=".32" fill="#f0f"/>
<circle cx="277.4" cy="112" r=".32" fill="none" stroke="#f0f" stroke-width=".17"/>
<path d="M277.4 113.8h.1M277.4 112v1.8M233 144h7.1M240.1 144h.1M240.1 149.4h.1M240.1 144v5.4" fill="none" stroke="#800040" stroke-width=".17"/>
<circle cx="240" cy="144" r=".32" fill="#f0f"/>
<circle cx="240" cy="144" r=".32" fill="none" stroke="#f0f" stroke-width=".17"/>
<circle cx="78.2" cy="24.9" r=".32" fill="#f0f"/>
<circle cx="78.2" cy="24.9" r=".32" fill="none" stroke="#f0f" stroke-width=".17"/>
<circle cx="78.2" cy="39.1" r=".32" fill="#f0f"/>
<circle cx="78.2" cy="39.1" r=".32" fill="none" stroke="#f0f" stroke-width=".17"/>
<circle cx="46.2" cy="49.8" r=".32" fill="#f0f"/>
<circle cx="46.2" cy="49.8" r=".32" fill="none" stroke="#f0f" stroke-width=".17"/>
<circle cx="64" cy="49.8" r=".32" fill="#f0f"/>
<circle cx="64" cy="49.8" r=".32" fill="none" stroke="#f0f" stroke-width=".17"/>
<circle cx="96.9" cy="149.3" r=".32" fill="#f0f"/>
<circle cx="96.9" cy="149.3" r=".32" fill="none" stroke="#f0f" stroke-width=".17"/>
<circle cx="127.1" cy="104.9" r=".32" fill="#f0f"/>
<circle cx="127.1" cy="104.9" r=".32" fill="none" stroke="#f0f" stroke-width=".17"/>
<circle cx="137.8" cy="106.7" r=".32" fill="#f0f"/>
<circle cx="137.8" cy="106.7" r=".32" fill="none" stroke="#f0f" stroke-width=".17"/>
<circle cx="116.5" cy="103.1" r=".32" fill="#f0f"/>
<circle cx="116.5" cy="103.1" r=".32" fill="none" stroke="#f0f" stroke-width=".17"/>
<circle cx="105.8" cy="101.3" r=".32" fill="#f0f"/>
<circle cx="105.8" cy="101.3" r=".32" fill="none" stroke="#f0f" stroke-width=".17"/>
<circle cx="95.1" cy="99.5" r=".32" fill="#f0f"/>
<circle cx="95.1" cy="99.5" r=".32" fill="none" stroke="#f0f" stroke-width=".17"/>
<circle cx="206.3" cy="112" r=".32" fill="#f0f"/>
<circle cx="206.3" cy="112" r=".32" fill="none" stroke="#f0f" stroke-width=".17"/>
<circle cx="206.3" cy="113.8" r=".32" fill="#f0f"/>
<circle cx="206.3" cy="113.8" r=".32" fill="none" stroke="#f0f" stroke-width=".17"/>
<circle cx="277.4" cy="136.9" r=".32" fill="#f0f"/>
<circle cx="277.4" cy="136.9" r=".32" fill="none" stroke="#f0f" stroke-width=".17"/>
<circle cx="239.2" cy="112" r=".32" fill="#f0f"/>
<circle cx="239.2" cy="112" r=".32" fill="none" stroke="#f0f" stroke-width=".17"/>
<circle cx="158.3" cy="43.5" r=".32" fill="#f0f"/>
<circle cx="158.3" cy="43.5" r=".32" fill="none" stroke="#f0f" stroke-width=".17"/>
<circle cx="252.5" cy="136.9" r=".32" fill="#f0f"/>
<circle cx="252.5" cy="136.9" r=".32" fill="none" stroke="#f0f" stroke-width=".17"/>
<circle cx="252.5" cy="112" r=".32" fill="#f0f"/>
<circle cx="252.5" cy="112" r=".32" fill="none" stroke="#f0f" stroke-width=".17"/>
<circle cx="277.4" cy="112" r=".32" fill="#f0f"/>
<circle cx="277.4" cy="112" r=".32" fill="none" stroke="#f0f" stroke-width=".17"/>
<circle cx="240" cy="144" r=".32" fill="#f0f"/>
<circle cx="240" cy="144" r=".32" fill="none" stroke="#f0f" stroke-width=".17"/>
<text font-size="4.8" x="226.7" y="21.5">POWER LED</text>
<text font-size="3.3" x="260" y="194.1">Title :</text>
<text font-size="2.8" x="23.2" y="22.2">New CPU Detect</text>
<g font-size="2.6" fill="#00f">
<text x="251.3" y="202.3">SP-1060</text>
<text x="270.8" y="198">&lt;OrgAddr1&gt;</text>
</g>
<g font-size="2.3">
<text x="221.4" y="157.8">change to P/N:12014-00108600</text>
<text x="258.4" y="197.5">Engineer:</text>
</g>
<text font-size="2.1" x="44.5" y="15.9">if there is pull-high@CPU side,remove OR31</text>
<text font-size="2.1" fill="#00f" x="270.3" y="194">Intrudor/DIO/AT/ATX/LED</text>
<g font-size="1.6">
<text x="76.5" y="21">+3V_BAT</text>
<text x="63.7" y="29" transform="rotate(-90 63.7 29)">2</text>
<text x="77.9" y="27.2" transform="rotate(-90 77.9 27.2)">2</text>
<text x="154.7" y="25.4">+3V_BAT</text>
<text x="226.7" y="27.2">+5VSUS</text>
<text x="246.3" y="27.2">+5V</text>
<text x="77.9" y="35.9" transform="rotate(-90 77.9 35.9)">1</text>
<text x="78.3" y="33.4">/X</text>
<text x="157.9" y="31.7" transform="rotate(-90 157.9 31.7)">1</text>
<text x="229.9" y="31.7" transform="rotate(-90 229.9 31.7)">1</text>
<text x="247.7" y="31.7" transform="rotate(-90 247.7 31.7)">1</text>
<text x="49.5" y="38.7">2</text>
<text x="58.2" y="38.7">1</text>
<text x="63.7" y="37.7" transform="rotate(-90 63.7 37.7)">1</text>
<text x="157.9" y="40.3" transform="rotate(-90 157.9 40.3)">2</text>
<text x="172.1" y="37" transform="rotate(-90 172.1 37)">3</text>
<text x="229.9" y="40.3" transform="rotate(-90 229.9 40.3)">2</text>
<text x="247.7" y="40.3" transform="rotate(-90 247.7 40.3)">2</text>
<text x="77.9" y="43.2" transform="rotate(-90 77.9 43.2)">3</text>
<text x="138.2" y="43.2">2</text>
<text x="138.2" y="45">1</text>
<text x="157.9" y="47.7" transform="rotate(-90 157.9 47.7)">1</text>
<text x="166.8" y="43.2">11</text>
<text x="172.1" y="47.5" transform="rotate(-90 172.1 47.5)">2</text>
<text x="229.9" y="44.1" transform="rotate(-90 229.9 44.1)">1</text>
<text x="247.7" y="44.1" transform="rotate(-90 247.7 44.1)">1</text>
<text x="63.7" y="52.1" transform="rotate(-90 63.7 52.1)">1</text>
<text x="72.6" y="49.4">11</text>
<text x="77.9" y="53.7" transform="rotate(-90 77.9 53.7)">2</text>
<text x="81.8" y="51.2">/X</text>
<text x="157.9" y="52.8" transform="rotate(-90 157.9 52.8)">2</text>
<text x="63.7" y="57.2" transform="rotate(-90 63.7 57.2)">2</text>
<text x="65.8" y="56.6">/X</text>
<text x="142.8" y="59.6">GND</text>
<text x="157.1" y="59.6">GND</text>
<text x="171.3" y="59.6">GND</text>
<text x="228.5" y="59.6">GND</text>
<text x="229.9" y="54.6" transform="rotate(-90 229.9 54.6)">2</text>
<text x="246.3" y="59.6">GND</text>
<text x="247.7" y="54.6" transform="rotate(-90 247.7 54.6)">2</text>
<text x="62.3" y="64">GND</text>
<text x="76.5" y="64">GND</text>
<text x="66.4" y="99.2">1</text>
<text x="66.4" y="101">1</text>
<text x="75.1" y="99.2">2</text>
<text x="75.1" y="101">2</text>
<text x="249.8" y="101.7">6A Fuse partner</text>
<text x="264.2" y="101.7">put it on power kit</text>
<text x="66.4" y="106.3">1</text>
<text x="66.4" y="104.5">1</text>
<text x="66.4" y="102.7">1</text>
<text x="75.1" y="106.3">2</text>
<text x="75.1" y="104.5">2</text>
<text x="75.1" y="102.7">2</text>
<text x="275.6" y="106.3">+12V</text>
<text x="94.8" y="109" transform="rotate(-90 94.8 109)">2</text>
<text x="105.4" y="109" transform="rotate(-90 105.4 109)">2</text>
<text x="116.1" y="109" transform="rotate(-90 116.1 109)">2</text>
<text x="126.8" y="109" transform="rotate(-90 126.8 109)">2</text>
<text x="137.5" y="109" transform="rotate(-90 137.5 109)">2</text>
<text x="217.5" y="113.4">1</text>
<text x="217.5" y="111.6">2</text>
<text x="217.5" y="109.9">3</text>
<text x="228" y="109.9">6</text>
<text x="228" y="111.6">5</text>
<text x="228" y="113.4">4</text>
<text x="94.8" y="114.1" transform="rotate(-90 94.8 114.1)">1</text>
<text x="105.4" y="114.1" transform="rotate(-90 105.4 114.1)">1</text>
<text x="116.1" y="114.1" transform="rotate(-90 116.1 114.1)">1</text>
<text x="126.8" y="114.1" transform="rotate(-90 126.8 114.1)">1</text>
<text x="137.5" y="114.1" transform="rotate(-90 137.5 114.1)">1</text>
<text x="252.1" y="119.5" transform="rotate(-90 252.1 119.5)">2</text>
<text x="252.1" y="114.3" transform="rotate(-90 252.1 114.3)">1</text>
<text x="277" y="119.5" transform="rotate(-90 277 119.5)">2</text>
<text x="277" y="114.3" transform="rotate(-90 277 114.3)">1</text>
<text x="205.1" y="120.9">GND</text>
<text x="250.7" y="124.1">GND</text>
<text x="275.6" y="124.1">GND</text>
<text x="95.2" y="129.5">+3V</text>
<text x="275.6" y="131.2">+12V</text>
<text x="96.6" y="137.5" transform="rotate(-90 96.6 137.5)">2</text>
<text x="228.9" y="136.5">1</text>
<text x="261.1" y="136.5">1</text>
<text x="269.7" y="136.5">2</text>
<text x="98.7" y="143.7">N/A</text>
<text x="228.9" y="143.6">2</text>
<text x="228.9" y="140.1">3</text>
<text x="252.1" y="139.2" transform="rotate(-90 252.1 139.2)">1</text>
<text x="277" y="139.2" transform="rotate(-90 277 139.2)">1</text>
<text x="55.7" y="145.4">1</text>
<text x="55.7" y="147.2">2</text>
<text x="55.7" y="149">3</text>
<text x="73.3" y="145.4">8</text>
<text x="73.3" y="147.2">7</text>
<text x="73.3" y="149">6</text>
<text x="96.6" y="146.1" transform="rotate(-90 96.6 146.1)">1</text>
<text x="250.7" y="149">GND</text>
<text x="252.1" y="144.4" transform="rotate(-90 252.1 144.4)">2</text>
<text x="275.6" y="149">GND</text>
<text x="277" y="144.4" transform="rotate(-90 277 144.4)">2</text>
<text x="55.7" y="150.7">4</text>
<text x="73.3" y="150.7">5</text>
<text x="96.6" y="153.5" transform="rotate(-90 96.6 153.5)">1</text>
<text x="238.8" y="152.9">GND</text>
<text x="96.6" y="158.6" transform="rotate(-90 96.6 158.6)">2</text>
<text x="230" y="188.8">&lt;Variant Name&gt;</text>
<text x="232.2" y="200.4">Size</text>
<text x="238.6" y="200.4">Project Name</text>
<text x="287.9" y="200.6">Rev</text>
<text x="230" y="205.7">Date:</text>
<text x="265.5" y="205.7">Sheet</text>
<text x="279.7" y="205.7">of</text>
</g>
<g font-size="1.6" fill="#000080">
<text x="78.3" y="29.9">OR60</text>
<text x="64" y="33.4">OR59</text>
<text x="64" y="35.2">2MOHM</text>
<text x="78.3" y="31.7">2MOHM</text>
<text x="160.1" y="34.3">OR477</text>
<text x="51.6" y="38.8">OR61</text>
<text x="51.6" y="40.6">0Ohm</text>
<text x="130.7" y="41.1">WAFER_HD_1X2P</text>
<text x="160.1" y="36.1">1MOhm</text>
<text x="176.2" y="41.4">OQ40</text>
<text x="232.1" y="36.1">RB1</text>
<text x="232.1" y="37.9">330Ohm</text>
<text x="249.8" y="36.1">RB2</text>
<text x="249.8" y="37.9">330Ohm</text>
<text x="82" y="47.7">OQ2</text>
<text x="176.1" y="43.2">H2N7002</text>
<text x="232.1" y="43.2">LED_+5VSUS</text>
<text x="249.8" y="43.2">LED_+5V</text>
<text x="65.8" y="53">OC20</text>
<text x="81.8" y="49.4">H2N7002</text>
<text x="135.2" y="48.2">Chasis</text>
<text x="160.1" y="48.6">OC58</text>
<text x="160.1" y="52.1">0.1UF/16V</text>
<text x="233.8" y="53.9">GREEN</text>
<text x="251.6" y="53.9">GREEN</text>
<text x="65.8" y="54.8">0.1UF/16V</text>
<text x="77.4" y="99.2">10Ohm 33M_CLK1_C</text>
<text x="77.4" y="101">10Ohm 33M_CLK2_C</text>
<text x="77.4" y="106.3">10Ohm 33M_CLK5_C</text>
<text x="77.4" y="104.6">10Ohm 33M_CLK4_C</text>
<text x="77.4" y="102.8">10Ohm 33M_CLK3_C</text>
<text x="218.7" y="106.3">DC_OUT1</text>
<text x="96.9" y="113.5">5PF/50V</text>
<text x="97.8" y="111.7">WC40</text>
<text x="107.6" y="113.5">5PF/50V</text>
<text x="108.5" y="111.7">WC41</text>
<text x="118.3" y="113.5">5PF/50V</text>
<text x="119.2" y="111.7">WC42</text>
<text x="128.9" y="113.5">5PF/50V</text>
<text x="129.8" y="111.7">WC43</text>
<text x="140.5" y="111.7">WC44</text>
<text x="141.4" y="113.5">5PF/50V</text>
<text x="213.1" y="118.1">POWER_CON_6P</text>
<text x="254.3" y="115.2">PC2185</text>
<text x="254.3" y="117">0.1UF/25V</text>
<text x="279.2" y="115.2">PC2186</text>
<text x="279.2" y="117">0.1UF/25V</text>
<text x="220.5" y="131.2">DC_OUT2</text>
<text x="265" y="133.9">3A/12V</text>
<text x="59.1" y="143">WU2</text>
<text x="98.7" y="141.9">0Ohm</text>
<text x="99.6" y="140.1">WR40</text>
<text x="254.3" y="140.1">PC2187</text>
<text x="254.3" y="141.9">0.1UF/25V</text>
<text x="265" y="141">F7</text>
<text x="279.2" y="140.1">PC2188</text>
<text x="279.2" y="141.9">0.1UF/25V</text>
<text x="215.9" y="149">DC_PWR_JACK_3P</text>
<text x="57.8" y="154.3">ICS9112AM_16LFT</text>
<text x="98.7" y="154.3">WC45</text>
<text x="98.7" y="156.1">22UF/6.3V</text>
</g>
<g font-size="1.6" fill="#f00">
<text x="180" y="31.7">O_INTRUDER#</text>
<text x="195.3" y="31.7">48</text>
<text x="85.7" y="39.7">O_NEW_CPU</text>
<text x="99.8" y="39.7">48</text>
<text x="140.8" y="43">O_INTRUDER#_R</text>
<text x="23.9" y="50.3">9,21</text>
<text x="30.6" y="50.3">H_SKTOCC#</text>
<text x="51.1" y="99">33M_CLK1 WR35</text>
<text x="51.1" y="100.8">33M_CLK2 WR36</text>
<text x="152.8" y="101.9">33M_CLK2_C</text>
<text x="152.8" y="100.1">33M_CLK1_C</text>
<text x="166.5" y="101.9">60</text>
<text x="166.5" y="100.1">60</text>
<text x="51.1" y="104.4">33M_CLK4 WR38</text>
<text x="51.1" y="102.6">33M_CLK3 WR37</text>
<text x="51.1" y="106.1">33M_CLK5 WR39</text>
<text x="152.8" y="103.7">33M_CLK3_C</text>
<text x="166.5" y="103.7">37</text>
<text x="40.4" y="148.8">33M_CLK1</text>
<text x="40.4" y="147">33M_CLK2</text>
<text x="77.7" y="148.8">CLK_3V_15</text>
<text x="77.7" y="145.2">33M_CLK5</text>
<text x="77.7" y="147">33M_CLK4</text>
<text x="77.7" y="150.6">33M_CLK3</text>
<text x="231" y="197.9">ASUSTEK COMPUTER INC</text>
</g>
<g font-size="1.6" fill="#00f">
<text x="171.3" y="37.7">3</text>
<text x="172.7" y="38.6">D</text>
<text x="168.9" y="45">G</text>
<text x="171.3" y="46.6">2</text>
<text x="172.8" y="45.8">S</text>
<text x="230.9" y="45.9" transform="rotate(90 230.9 45.9)">+</text>
<text x="248.7" y="45.9" transform="rotate(90 248.7 45.9)">+</text>
<text x="16.8" y="146.3">21</text>
<text x="22.1" y="146.3">CK_24M_PCH</text>
<text x="40.4" y="145.2">CK_24M_PCH</text>
<text x="232.1" y="202.9">A3</text>
<text x="287.7" y="203.1">R1.00</text>
<text x="235.3" y="205.7">Thursday, March 24, 2016</text>
<text x="274.4" y="205.7">49</text>
<text x="285.1" y="205.7">75</text>
</g>
<g font-size="1.6" fill="#80ff80">
<text x="77" y="43.9">3</text>
<text x="78.4" y="44.8">D</text>
<text x="74.7" y="51.2">G</text>
<text x="77" y="52.8">2</text>
<text x="78.6" y="52.1">S</text>
</g>
<g font-size="1.6" fill="#004080">
<text x="220.5" y="112.7">2</text>
<text x="220.5" y="111">3</text>
<text x="225" y="111">6</text>
<text x="225" y="112.7">5</text>
<text x="220.5" y="114.5">1</text>
<text x="225" y="114.5">4</text>
<text x="225.8" y="137.6">1</text>
<text x="225.8" y="141.2">3</text>
<text x="58.7" y="146.5">REF</text>
<text x="58.7" y="148.3">CLK2</text>
<text x="64.7" y="146.5">CLKOUT</text>
<text x="67.2" y="148.3">CLK4</text>
<text x="225.8" y="144.7">2</text>
<text x="58.7" y="150.1">CLK1</text>
<text x="58.7" y="151.8">GND</text>
<text x="67.2" y="151.8">CLK3</text>
<text x="67.8" y="150.1">VDD</text>
</g>
<g font-size="1.3">
<text x="30.8" y="1.3">5</text>
<text x="88.9" y="1.3">4</text>
<text x="146.9" y="1.3">3</text>
<text x="205" y="1.3">2</text>
<text x="263.1" y="1.3">1</text>
<text x=".5" y="28.4">D</text>
<text x="292.6" y="28.4">D</text>
<text x=".5" y="79.5">C</text>
<text x="292.6" y="79.5">C</text>
<text x=".5" y="130.6">B</text>
<text x="292.6" y="130.6">B</text>
<text x=".5" y="181.7">A</text>
<text x="292.6" y="181.7">A</text>
<text x="30.8" y="207.4">5</text>
<text x="88.9" y="207.4">4</text>
<text x="146.9" y="207.4">3</text>
<text x="205" y="207.4">2</text>
<text x="263.1" y="207.4">1</text>
</g>
</svg>
